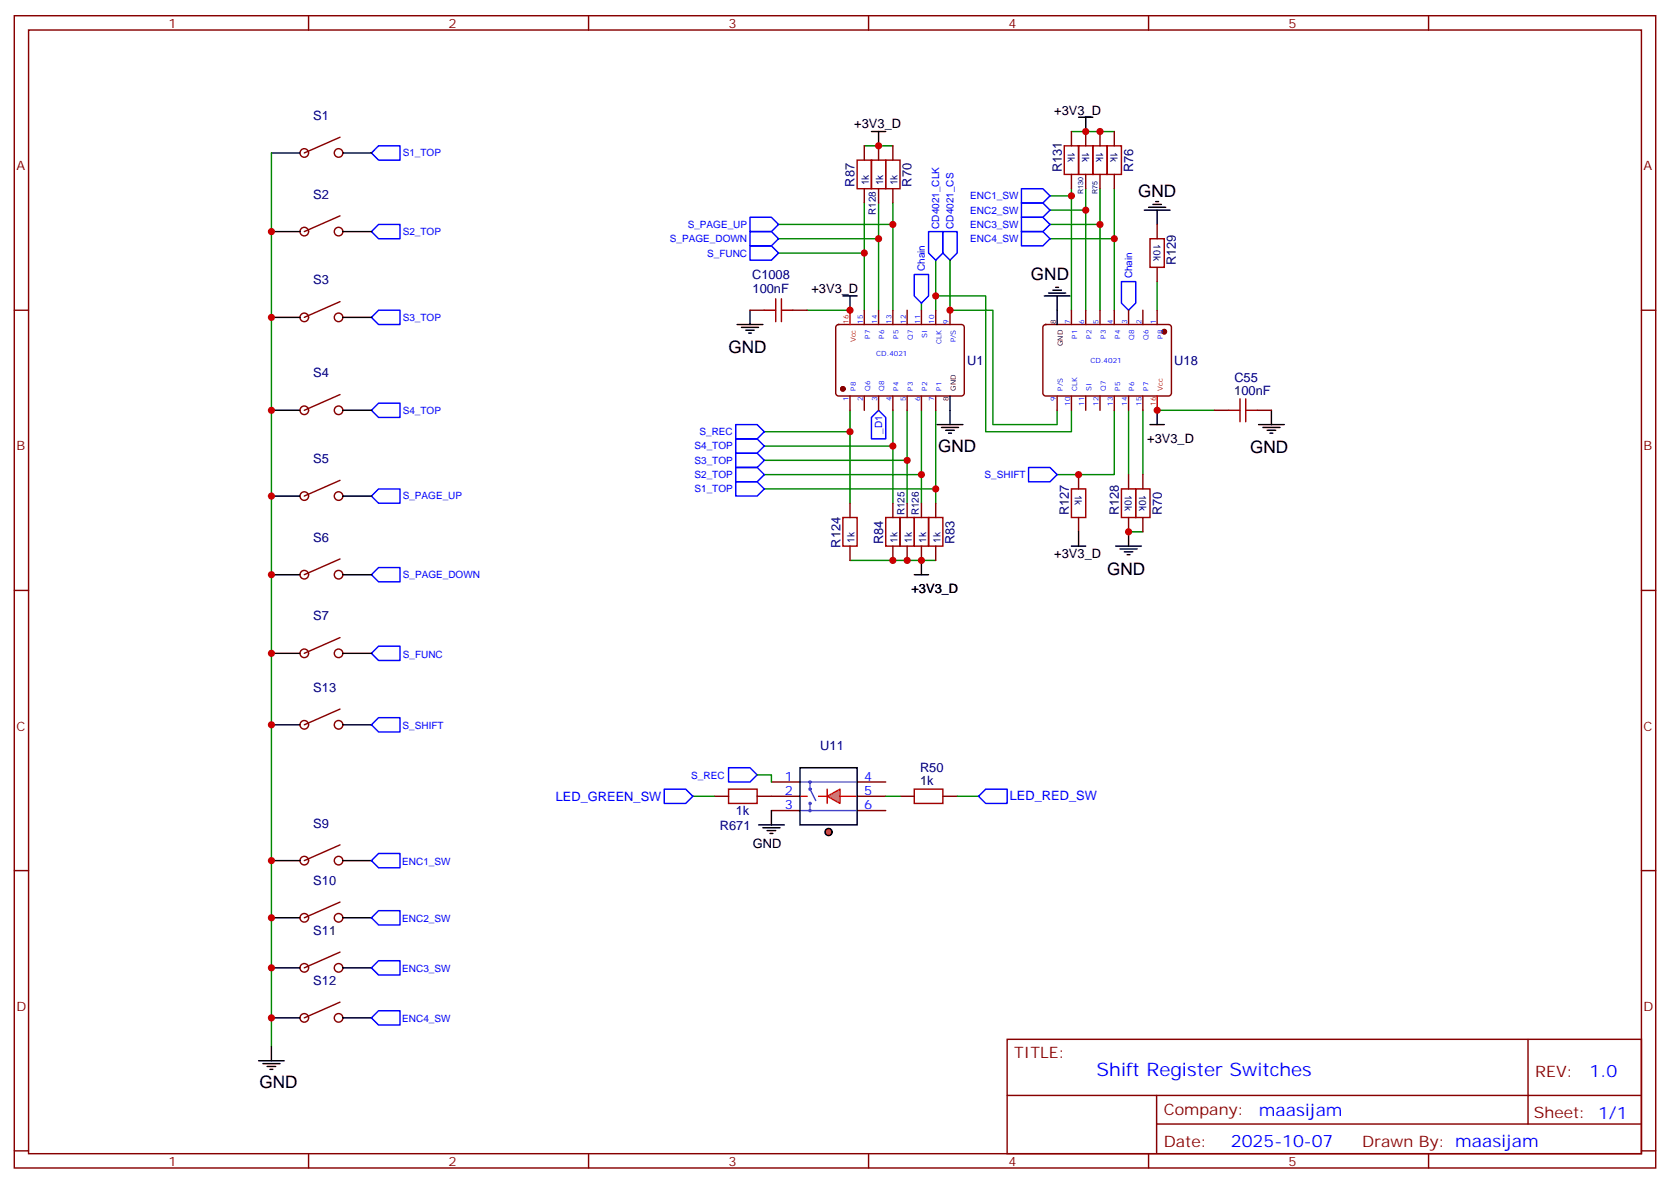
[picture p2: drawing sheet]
<svg xmlns="http://www.w3.org/2000/svg" width="412mm" height="292mm" viewBox="0 0 412 292" stroke-linecap="round" stroke-linejoin="round" font-family="sans-serif">
<g fill="none" stroke="#870000" stroke-width=".35">
<path d="M3.5 3.9h405.4v284.3h-405.4zM7.1 7.4h398.2v277.3h-398.2zM76.2 3.9v3.5M145.3 3.9v3.5M214.5 3.9v3.5M283.6 3.9v3.5M352.8 3.9v3.5M84 33.9l-8.9 3.8M213.4 36v3.5M217 36v3.5M220.5 36v3.5M264.6 32.5v3.5"/>
<path d="M268.1 32.5v3.5M271.6 32.5v3.5M275.2 32.5v3.5M84 53.3l-8.9 3.9M213.4 46.6v3.5M217 46.6v3.5M220.5 46.6v3.5M264.6 43v3.6M268.1 43v3.6M271.6 43v3.6M275.2 43v3.6M285.8 55.4v3.5"/>
<path d="M3.5 76.6h3.6M84 74.4l-8.9 3.9M185.2 76.6h3.5M195.8 76.6h3.5M213.4 76.6v3.5M217 76.6v3.5M220.5 76.6v3.5M224 76.6v3.5M227.5 76.6v3.5M231.1 76.6v3.5M234.6 76.6v3.5M264.6 76.6v3.5"/>
<path d="M268.1 76.6v3.5M271.6 76.6v3.5M275.2 76.6v3.5M278.7 76.6v3.5M282.2 76.6v3.5M285.8 66v3.5M285.8 76.6v3.5M405.3 76.6h3.6M84 97.4l-8.9 3.8M206.6 80.3l.5-.2h30.3a.71 .71 0 0 1 .7 .7v16.2a.76 .76 0 0 1-.7 .7h-30.3a.76 .76 0 0 1-.7-.7v-16.2zM209.9 97.7v3.5M213.4 97.7v3.5"/>
<path d="M217 97.7v3.5M220.5 97.7v3.5M224 97.7v3.5M227.5 97.7v3.5M231.1 97.7v3.5M257.8 80.3l.4-.2h30.4a.71 .71 0 0 1 .7 .7v16.2a.76 .76 0 0 1-.7 .7h-30.4a.76 .76 0 0 1-.7-.7v-16.2zM261.1 97.7v3.5M264.6 97.7v3.5M268.1 97.7v3.5M271.6 97.7v3.5M275.2 97.7v3.5M278.7 97.7v3.5"/>
<path d="M282.2 97.7v3.5M84 118.5l-8.9 3.9M266.3 117.1v3.5M278.7 117.1v3.5M282.2 117.1v3.5M299.9 101.2h3.5M310.4 101.2h3.6M84 137.9l-8.9 3.9M209.9 124.2v3.5M209.9 134.8v3.5M220.5 124.2v3.5M220.5 134.8v3.5"/>
<path d="M224 124.2v3.5M224 134.8v3.5M227.5 124.2v3.5M227.5 134.8v3.5M231.1 124.2v3.5M231.1 134.8v3.5M266.3 127.7v3.5M278.7 127.7v3.5M282.2 127.7v3.5M3.5 145.7h3.6M84 157.3l-8.9 3.9M405.3 145.7h3.6"/>
<path d="M84 175l-8.9 3.9M190.5 193h7.1M190.5 196.5h7.1M211.7 193h7M211.7 196.5h7M3.5 214.8h3.6M84 208.5l-8.9 3.9M190.5 200h7.1M211.7 200h7M405.3 214.8h3.6M84 222.6l-8.9 3.9M84 234.9l-8.9 3.9"/>
<path d="M84 247.3l-8.9 3.9M248.7 256.5h156.6v28.2h-156.6zM377.3 256.5v20.9M248.7 270.3h156.5M285.6 277.4h119.6M285.6 270.3v14.1M3.5 284h3.6M76.2 284.7v3.5M145.3 284.7v3.5M214.5 284.7v3.5M283.6 284.7v3.5M352.8 284.7v3.5"/>
<path d="M405.3 284h3.6"/>
<circle cx="75.1" cy="37.7" r="1.06"/>
<circle cx="83.6" cy="37.7" r="1.06"/>
<circle cx="75.1" cy="57.1" r="1.06"/>
<circle cx="83.6" cy="57.1" r="1.06"/>
<circle cx="75.1" cy="78.3" r="1.06"/>
<circle cx="83.6" cy="78.3" r="1.06"/>
<circle cx="75.1" cy="101.2" r="1.06"/>
<circle cx="83.6" cy="101.2" r="1.06"/>
<circle cx="75.1" cy="122.4" r="1.06"/>
<circle cx="83.6" cy="122.4" r="1.06"/>
<circle cx="75.1" cy="141.8" r="1.06"/>
<circle cx="83.6" cy="141.8" r="1.06"/>
<circle cx="75.1" cy="161.2" r="1.06"/>
<circle cx="75.1" cy="178.9" r="1.06"/>
<circle cx="83.6" cy="161.2" r="1.06"/>
<circle cx="83.6" cy="178.9" r="1.06"/>
<circle cx="75.1" cy="212.4" r="1.06"/>
<circle cx="83.6" cy="212.4" r="1.06"/>
<circle cx="75.1" cy="226.5" r="1.06"/>
<circle cx="75.1" cy="238.8" r="1.06"/>
<circle cx="83.6" cy="226.5" r="1.06"/>
<circle cx="83.6" cy="238.8" r="1.06"/>
<circle cx="75.1" cy="251.2" r="1.06"/>
<circle cx="83.6" cy="251.2" r="1.06"/>
</g>
<g fill="none" stroke="#00f" stroke-width=".35">
<path d="M91.7 37.7l1.8-1.7h5.3v3.5h-5.3zM91.7 57.2l1.8-1.8h5.3v3.5h-5.3zM185.2 57.2h5.3l1.8 1.7-1.8 1.8h-5.3zM185.2 53.6h5.3l1.8 1.8-1.8 1.8h-5.3zM229.3 57.2h3.5v5.2l-1.7 1.8-1.8-1.8zM232.8 57.2h3.6v5.2l-1.8 1.8-1.8-1.8zM252.2 57.2h5.3l1.8 1.7-1.8 1.8h-5.3zM252.2 53.6h5.3l1.8 1.8-1.8 1.8h-5.3zM252.2 50.1h5.3l1.8 1.8-1.8 1.7h-5.3zM252.2 46.6h5.3l1.8 1.7-1.8 1.8h-5.3zM91.7 78.3l1.8-1.7h5.3v3.5h-5.3zM185.2 60.7h5.3l1.8 1.7-1.8 1.8h-5.3z"/>
<path d="M225.8 67.7h3.5v5.3l-1.8 1.8-1.7-1.8zM276.9 69.5h3.6v5.3l-1.8 1.8-1.8-1.8zM91.7 101.2l1.8-1.7h5.3v3.5h-5.3zM181.7 104.8h5.3l1.7 1.7-1.7 1.8h-5.3zM181.7 108.3h5.3l1.7 1.8-1.7 1.7h-5.3zM181.7 111.8h5.3l1.7 1.8-1.7 1.8h-5.3zM181.7 115.4h5.3l1.7 1.7-1.7 1.8h-5.3zM181.7 118.9h5.3l1.7 1.7-1.7 1.8h-5.3zM217 101.2l1.7 1.8v5.3h-3.5v-5.3zM254 115.4h5.3l1.8 1.7-1.8 1.8h-5.3zM93.5 120.6h5.3v3.6h-5.3l-1.8-1.8zM91.7 141.8l1.8-1.7h5.3v3.5h-5.3z"/>
<path d="M91.7 161.2l1.8-1.7h5.3v3.5h-5.3zM91.7 178.9l1.8-1.8h5.3v3.5h-5.3zM91.7 212.4l1.8-1.8h5.3v3.5h-5.3zM91.7 226.5l1.8-1.8h5.3v3.5h-5.3zM91.7 238.8l1.8-1.7h5.3v3.5h-5.3zM91.7 251.2l1.8-1.8h5.3v3.5h-5.3z"/>
</g>
<g fill="none" stroke="#008700" stroke-width=".35">
<path d="M67 37.7v220.5M213.4 36h7.1M264.6 32.5h10.6M192.3 58.9h24.7M192.3 55.4h28.2M213.4 50.1v26.5M217 50.1v26.5M220.5 50.1v26.5M259.3 58.9h15.9M259.3 55.4h12.3M259.3 51.9h8.8M259.3 48.3h5.3"/>
<path d="M264.6 46.6v30M268.1 46.6v30M271.6 46.6v30M275.2 46.6v30M192.3 62.4h21.1M199.3 76.6h10.6M227.5 74.8v1.8M231.1 76.6v-3.6h12.3v33.5h21.2v-5.3M231.1 64.2v8.8M234.6 64.2v12.4h10.6v28.2h15.9v-3.6M285.8 69.5v7.1M188.7 106.5h21.2"/>
<path d="M188.7 110.1h31.8M188.7 113.6h35.3M188.7 117.1h38.8M209.9 101.2v23M220.5 101.2v23M224 101.2v23M227.5 101.2v23M231.1 101.2v23M275.2 101.2v15.9h-14.1M278.7 101.2v15.9M282.2 101.2v15.9M285.8 101.2h14.1"/>
<path d="M188.7 120.6h42.4M209.9 138.3h21.2M278.7 131.2h3.5"/>
</g>
<g fill="none" stroke="#000" stroke-width=".35">
<path d="M67 37.7h7.1M84.7 37.7h7M215.2 32.5h3.5M217 32.5v3.5M266.3 28.9h3.6M268.1 28.9v3.6M67 57.2h7.1M84.7 57.2h7M282.6 51.9h6.3M283.6 51.2h4.3M284.7 50.4h2.1M285.4 49.7h.7"/>
<path d="M285.8 51.9v3.5M67 78.3h7.1M84.7 78.3h7M185.2 76.6v3.5M208.1 73h3.6M209.9 73v3.6M257.9 73h6.3M258.9 72.3h4.3M260 71.6h2.1M260.7 70.9h.7M261.1 73v7.1M182 80.1h6.4"/>
<path d="M183.1 80.8h4.2M184.1 81.5h2.2M184.9 82.2h.7M234.6 97.7v7.1M67 101.2h7.1M84.7 101.2h7M231.4 104.8h6.4M232.5 105.5h4.2M233.5 106.2h2.2M234.2 106.9h.7M284 104.8h3.5M285.8 101.2v3.6"/>
<path d="M310.8 104.8h6.3M311.9 105.5h4.2M312.9 106.2h2.1M313.6 106.9h.7M314 101.2v3.6M67 122.4h7.1M84.7 122.4h7M227.5 138.3v3.5M264.6 134.8h3.5M266.3 131.2v3.6M275.5 134.8h6.4M276.6 135.5h4.2"/>
<path d="M277.6 136.2h2.2M278.3 136.9h.7M278.7 131.2v3.6M67 141.8h7.1M84.7 141.8h7M225.8 141.8h3.5M67 161.2h7.1M67 178.9h7.1M84.7 161.2h7M84.7 178.9h7M197.6 189.4h14.1v14.2h-14.1zM67 212.4h7.1"/>
<path d="M84.7 212.4h7M67 226.5h7.1M67 238.8h7.1M84.7 226.5h7M84.7 238.8h7M67 258.2v3.6M67 251.2h7.1M84.7 251.2h7M63.9 261.8h6.3M64.9 262.5h4.2M66 263.2h2.1M66.7 263.9h.7"/>
</g>
<g fill="none" stroke="#a10000" stroke-width=".35">
<path d="M211.7 39.5h3.5v7.1h-3.5zM215.2 39.5h3.5v7.1h-3.5zM218.7 39.5h3.5v7.1h-3.5zM262.8 36h3.5v7h-3.5zM266.3 36h3.6v7h-3.6zM269.9 36h3.5v7h-3.5zM273.4 36h3.5v7h-3.5zM284 58.9h3.5v7.1h-3.5zM188.7 76.6h2.9M191.6 73.7v5.7M193 76.6h2.8M193 73.7v5.7"/>
<path d="M306.2 98.4v5.7M307.6 98.4v5.7M303.4 101.2h2.8M307.6 101.2h2.8M208.1 127.7h3.6v7.1h-3.6zM218.7 127.7h3.5v7.1h-3.5zM222.2 127.7h3.6v7.1h-3.6zM225.8 127.7h3.5v7.1h-3.5zM229.3 127.7h3.5v7.1h-3.5zM264.6 120.6h3.5v7.1h-3.5zM276.9 120.6h3.6v7.1h-3.6zM280.5 120.6h3.5v7.1h-3.5z"/>
</g>
<path d="M209.9 76.6v3.5M285.8 97.7v3.5M202.1 196.5h2.2M204.3 194.7v3.6" fill="none" stroke="#f00" stroke-width=".35"/>
<g fill="#870000" stroke="#870000" stroke-width=".35">
<circle cx="287.5" cy="81.8" r=".53"/>
<circle cx="208.1" cy="96" r=".53"/>
</g>
<path d="M197.9 193h13.4" fill="none" stroke="#36c" stroke-width=".35"/>
<path d="M204.3 196.5l3.1-1.8v3.6z" fill="#f93" stroke="#f30" stroke-width=".35"/>
<path d="M197.9 196.5h1.4M207.4 196.5h3.9" fill="none" stroke="#f00" stroke-width=".35"/>
<g fill="#36c" stroke="#36c" stroke-width=".35">
<circle cx="200" cy="194.7" r=".26"/>
<circle cx="200" cy="198.3" r=".26"/>
<circle cx="200" cy="193" r=".26"/>
<circle cx="200" cy="200" r=".26"/>
</g>
<path d="M200 193v1.7l1.4 2.9M200 198.3v1.7M197.9 200h13.4" fill="none" stroke="#36c" stroke-width=".35"/>
<path d="M187.3 203.6h6.4M188.4 204.3h4.2M189.4 205h2.2M190.1 205.7h.8M190.5 200v3.6" fill="none" stroke="#000" stroke-width=".35"/>
<circle cx="204.6" cy="205.3" r=".88" fill="#f33" stroke="#000" stroke-width=".35"/>
<path d="M179.9 194.7h7.1v3.6h-7.1zM225.8 194.7h7v3.6h-7z" fill="none" stroke="#a10000" stroke-width=".35"/>
<path d="M176.4 196.5h3.5M187 196.5h3.5M222.2 196.5h3.6M232.8 196.5h3.6" fill="none" stroke="#870000" stroke-width=".35"/>
<path d="M171.1 196.5h5.3M187 191.2h3.5v1.8M218.7 196.5h3.5M236.4 196.5h5.3" fill="none" stroke="#008700" stroke-width=".35"/>
<path d="M164 194.7h5.3l1.8 1.8-1.8 1.8h-5.3zM179.9 189.4h5.3l1.8 1.8-1.8 1.8h-5.3zM241.7 196.5l1.7-1.8h5.3v3.6h-5.3z" fill="none" stroke="#00f" stroke-width=".35"/>
<g fill="#c00">
<circle cx="278.7" cy="131.2" r=".88"/>
<circle cx="275.2" cy="58.9" r=".88"/>
<circle cx="271.6" cy="55.4" r=".88"/>
<circle cx="268.1" cy="51.9" r=".88"/>
<circle cx="264.6" cy="48.3" r=".88"/>
<circle cx="268.1" cy="32.5" r=".88"/>
<circle cx="213.4" cy="62.4" r=".88"/>
<circle cx="217" cy="58.9" r=".88"/>
<circle cx="220.5" cy="55.4" r=".88"/>
<circle cx="209.9" cy="106.5" r=".88"/>
<circle cx="220.5" cy="110.1" r=".88"/>
<circle cx="224" cy="113.6" r=".88"/>
<circle cx="227.5" cy="117.1" r=".88"/>
<circle cx="231.1" cy="120.6" r=".88"/>
<circle cx="217" cy="36" r=".88"/>
<circle cx="227.5" cy="138.3" r=".88"/>
<circle cx="224" cy="138.3" r=".88"/>
<circle cx="220.5" cy="138.3" r=".88"/>
<circle cx="67" cy="161.2" r=".88"/>
<circle cx="67" cy="141.8" r=".88"/>
<circle cx="67" cy="122.4" r=".88"/>
<circle cx="67" cy="101.2" r=".88"/>
<circle cx="67" cy="78.3" r=".88"/>
<circle cx="67" cy="57.1" r=".88"/>
<circle cx="234.6" cy="76.6" r=".88"/>
<circle cx="231.1" cy="73" r=".88"/>
<circle cx="285.8" cy="101.2" r=".88"/>
<circle cx="209.9" cy="76.6" r=".88"/>
<circle cx="67" cy="212.4" r=".88"/>
<circle cx="67" cy="226.5" r=".88"/>
<circle cx="67" cy="238.8" r=".88"/>
<circle cx="67" cy="251.2" r=".88"/>
<circle cx="67" cy="178.9" r=".88"/>
<circle cx="266.3" cy="117.1" r=".88"/>
<circle cx="271.6" cy="32.5" r=".88"/>
</g>
<text font-size="4.6" fill="#00f" x="270.8" y="265.5">Shift Register Switches</text>
<g font-size="4.2">
<text x="281" y="48.7">GND</text>
<text x="254.6" y="69.2">GND</text>
<text x="179.9" y="87.1">GND</text>
<text x="231.7" y="111.6">GND</text>
<text x="308.7" y="111.8">GND</text>
<text x="273.4" y="141.8">GND</text>
<text x="64.1" y="268.6">GND</text>
</g>
<g font-size="4.2" fill="#00f">
<text x="392.5" y="265.7">1.0</text>
<text x="310.9" y="275.3">maasijam</text>
<text x="304" y="283.1">2025-10-07</text>
</g>
<g font-size="3.9" fill="#800">
<text x="250.5" y="261.1">TITLE:</text>
<text x="379.1" y="265.7">REV:</text>
<text x="287.4" y="275.3">Company:</text>
<text x="378.7" y="275.9">Sheet: 1/1</text>
<text x="287.4" y="282.9">Date:</text>
<text x="336.4" y="283">Drawn By: maasijam</text>
</g>
<g font-size="3.2" fill="#800">
<text x="41.6" y="6.9">1</text>
<text x="110.8" y="6.9">2</text>
<text x="179.9" y="6.9">3</text>
<text x="249.1" y="6.9">4</text>
<text x="318.2" y="6.9">5</text>
<text x="4.1" y="42">A</text>
<text x="405.9" y="42">A</text>
<text x="4.1" y="111.1">B</text>
<text x="405.9" y="111.1">B</text>
<text x="4.1" y="180.3">C</text>
<text x="405.9" y="180.3">C</text>
<text x="4.1" y="249.4">D</text>
<text x="405.9" y="249.4">D</text>
<text x="41.6" y="287.7">1</text>
<text x="110.8" y="287.7">2</text>
<text x="179.9" y="287.7">3</text>
<text x="249.1" y="287.7">4</text>
<text x="318.2" y="287.7">5</text>
</g>
<g font-size="3.2" fill="#000080">
<text x="77.4" y="29.6">S1</text>
<text x="211" y="46.1" transform="rotate(-90 211 46.1)">R87</text>
<text x="225.1" y="46.1" transform="rotate(-90 225.1 46.1)">R70</text>
<text x="262.2" y="42.5" transform="rotate(-90 262.2 42.5)">R131</text>
<text x="279.8" y="42.5" transform="rotate(-90 279.8 42.5)">R76</text>
<text x="77.4" y="49">S2</text>
<text x="290.4" y="65.5" transform="rotate(-90 290.4 65.5)">R129</text>
<text x="77.4" y="70.2">S3</text>
<text x="185.7" y="68.9">C1008</text>
<text x="185.8" y="72.4">100nF</text>
<text x="77.4" y="93.1">S4</text>
<text x="238.8" y="90.1">U1</text>
<text x="290" y="90.1">U18</text>
<text x="304.8" y="94.3">C55</text>
<text x="304.8" y="97.4">100nF</text>
<text x="77.4" y="114.3">S5</text>
<text x="263.9" y="127.2" transform="rotate(-90 263.9 127.2)">R127</text>
<text x="276.3" y="127.2" transform="rotate(-90 276.3 127.2)">R128</text>
<text x="286.9" y="127.2" transform="rotate(-90 286.9 127.2)">R70</text>
<text x="77.4" y="133.7">S6</text>
<text x="207.5" y="135.2" transform="rotate(-90 207.5 135.2)">R124</text>
<text x="218.1" y="134.3" transform="rotate(-90 218.1 134.3)">R84</text>
<text x="235.7" y="134.3" transform="rotate(-90 235.7 134.3)">R83</text>
<text x="77.4" y="153.1">S7</text>
<text x="77.4" y="170.7">S13</text>
<text x="202.6" y="185.1">U11</text>
<text x="227.2" y="190.5">R50</text>
<text x="227.2" y="193.7">1k</text>
<text x="181.7" y="201.2">1k</text>
<text x="77.4" y="204.3">S9</text>
<text x="177.7" y="204.7">R671</text>
<text x="77.4" y="218.4">S10</text>
<text x="77.4" y="230.7">S11</text>
<text x="77.4" y="243.1">S12</text>
</g>
<g font-size="3.2">
<text x="260.4" y="28.3">+3V3_D</text>
<text x="211" y="31.5">+3V3_D</text>
<text x="200.4" y="72.3">+3V3_D</text>
<text x="283.3" y="109.4">+3V3_D</text>
<text x="260.3" y="137.7">+3V3_D</text>
<text x="225.1" y="146.4">+3V3_D</text>
<text x="185.9" y="209.2">GND</text>
</g>
<g font-size="3.2" fill="#00f">
<text x="137.2" y="197.7">LED_GREEN_SW</text>
<text x="193.8" y="192.6">1</text>
<text x="193.8" y="196.1">2</text>
<text x="213.4" y="192.6">4</text>
<text x="213.4" y="196.1">5</text>
<text x="249.3" y="197.4">LED_RED_SW</text>
<text x="193.8" y="199.7">3</text>
<text x="213.4" y="199.7">6</text>
</g>
<g font-size="2.5" fill="#00f">
<text x="99.4" y="38.6">S1_TOP</text>
<text x="239.6" y="52.7">ENC2_SW</text>
<text x="239.6" y="49.2">ENC1_SW</text>
<text x="99.4" y="58">S2_TOP</text>
<text x="165.4" y="59.7">S_PAGE_DOWN</text>
<text x="169.8" y="56.2">S_PAGE_UP</text>
<text x="231.9" y="56.5" transform="rotate(-90 231.9 56.5)">CD4021_CLK</text>
<text x="235.5" y="56.5" transform="rotate(-90 235.5 56.5)">CD4021_CS</text>
<text x="239.6" y="59.7">ENC4_SW</text>
<text x="239.6" y="56.2">ENC3_SW</text>
<text x="174.6" y="63.3">S_FUNC</text>
<text x="228.4" y="66.9" transform="rotate(-90 228.4 66.9)">Chain</text>
<text x="279.6" y="68.7" transform="rotate(-90 279.6 68.7)">Chain</text>
<text x="99.4" y="79.1">S3_TOP</text>
<text x="99.4" y="102.1">S4_TOP</text>
<text x="172.7" y="107.4">S_REC</text>
<text x="217.8" y="107.1" transform="rotate(-90 217.8 107.1)">_D1</text>
<text x="171.5" y="110.9">S4_TOP</text>
<text x="171.5" y="114.4">S3_TOP</text>
<text x="171.5" y="118">S2_TOP</text>
<text x="243.1" y="118">S_SHIFT</text>
<text x="99.4" y="123.2">S_PAGE_UP</text>
<text x="171.5" y="121.5">S1_TOP</text>
<text x="99.5" y="142.6">S_PAGE_DOWN</text>
<text x="99.5" y="162.3">S_FUNC</text>
<text x="99.4" y="179.9">S_SHIFT</text>
<text x="170.7" y="192.2">S_REC</text>
<text x="99.3" y="213.4">ENC1_SW</text>
<text x="99.3" y="227.5">ENC2_SW</text>
<text x="99.3" y="239.9">ENC3_SW</text>
<text x="99.3" y="252.2">ENC4_SW</text>
</g>
<g font-size="2.5" fill="#000080">
<text x="263.7" y="37.4" transform="rotate(90 263.7 37.4)">1k</text>
<text x="267.2" y="37.4" transform="rotate(90 267.2 37.4)">1k</text>
<text x="270.7" y="37.4" transform="rotate(90 270.7 37.4)">1k</text>
<text x="274.3" y="37.4" transform="rotate(90 274.3 37.4)">1k</text>
<text x="214.5" y="45.7" transform="rotate(-90 214.5 45.7)">1k</text>
<text x="218.1" y="45.7" transform="rotate(-90 218.1 45.7)">1k</text>
<text x="221.6" y="45.7" transform="rotate(-90 221.6 45.7)">1k</text>
<text x="216.3" y="53.1" transform="rotate(-90 216.3 53.1)">R128</text>
<text x="284.8" y="60.3" transform="rotate(90 284.8 60.3)">10k</text>
<text x="265.4" y="122.1" transform="rotate(90 265.4 122.1)">1k</text>
<text x="277.8" y="122.1" transform="rotate(90 277.8 122.1)">10k</text>
<text x="281.3" y="122.1" transform="rotate(90 281.3 122.1)">10k</text>
<text x="223.4" y="127.2" transform="rotate(-90 223.4 127.2)">R125</text>
<text x="226.9" y="127.2" transform="rotate(-90 226.9 127.2)">R126</text>
<text x="211" y="133.9" transform="rotate(-90 211 133.9)">1k</text>
<text x="221.6" y="133.9" transform="rotate(-90 221.6 133.9)">1k</text>
<text x="225.1" y="133.9" transform="rotate(-90 225.1 133.9)">1k</text>
<text x="228.7" y="133.9" transform="rotate(-90 228.7 133.9)">1k</text>
<text x="232.2" y="133.9" transform="rotate(-90 232.2 133.9)">1k</text>
</g>
<g font-size="1.8" fill="#000080">
<text x="267.5" y="47.8" transform="rotate(-90 267.5 47.8)">R130</text>
<text x="271" y="47.8" transform="rotate(-90 271 47.8)">R75</text>
</g>
<g font-size="1.8" fill="#f00">
<text x="209.5" y="79.9" transform="rotate(-90 209.5 79.9)">16</text>
<text x="211.3" y="84.4" transform="rotate(-90 211.3 84.4)">Vcc</text>
<text x="285.4" y="100.1" transform="rotate(-90 285.4 100.1)">16</text>
<text x="287.2" y="96.4" transform="rotate(-90 287.2 96.4)">Vcc</text>
</g>
<g font-size="1.8" fill="#00f">
<text x="213.1" y="79.9" transform="rotate(-90 213.1 79.9)">15</text>
<text x="214.8" y="83.6" transform="rotate(-90 214.8 83.6)">P7</text>
<text x="216.6" y="79.9" transform="rotate(-90 216.6 79.9)">14</text>
<text x="218.4" y="83.6" transform="rotate(-90 218.4 83.6)">P6</text>
<text x="220.1" y="79.9" transform="rotate(-90 220.1 79.9)">13</text>
<text x="221.9" y="83.6" transform="rotate(-90 221.9 83.6)">P5</text>
<text x="223.7" y="79.9" transform="rotate(-90 223.7 79.9)">12</text>
<text x="225.4" y="83.9" transform="rotate(-90 225.4 83.9)">Q7</text>
<text x="227.2" y="79.9" transform="rotate(-90 227.2 79.9)">11</text>
<text x="229" y="83.3" transform="rotate(-90 229 83.3)">SI</text>
<text x="230.7" y="79.9" transform="rotate(-90 230.7 79.9)">10</text>
<text x="234.2" y="79.9" transform="rotate(-90 234.2 79.9)">9</text>
<text x="264.2" y="79.9" transform="rotate(-90 264.2 79.9)">7</text>
<text x="266" y="83.6" transform="rotate(-90 266 83.6)">P1</text>
<text x="267.8" y="79.9" transform="rotate(-90 267.8 79.9)">6</text>
<text x="269.5" y="83.6" transform="rotate(-90 269.5 83.6)">P2</text>
<text x="271.3" y="79.9" transform="rotate(-90 271.3 79.9)">5</text>
<text x="273" y="83.6" transform="rotate(-90 273 83.6)">P3</text>
<text x="274.8" y="79.9" transform="rotate(-90 274.8 79.9)">4</text>
<text x="276.6" y="83.6" transform="rotate(-90 276.6 83.6)">P4</text>
<text x="278.3" y="79.9" transform="rotate(-90 278.3 79.9)">3</text>
<text x="280.1" y="83.9" transform="rotate(-90 280.1 83.9)">Q8</text>
<text x="281.9" y="79.9" transform="rotate(-90 281.9 79.9)">2</text>
<text x="283.6" y="83.9" transform="rotate(-90 283.6 83.9)">Q6</text>
<text x="285.4" y="79.9" transform="rotate(-90 285.4 79.9)">1</text>
<text x="287.2" y="83.6" transform="rotate(-90 287.2 83.6)">P8</text>
<text x="216.4" y="87.8">CD.4021</text>
<text x="232.5" y="84.8" transform="rotate(-90 232.5 84.8)">CLK</text>
<text x="236" y="84.5" transform="rotate(-90 236 84.5)">P/S</text>
<text x="269.3" y="89.6">CD.4021</text>
<text x="209.5" y="99" transform="rotate(-90 209.5 99)">1</text>
<text x="211.3" y="96.4" transform="rotate(-90 211.3 96.4)">P8</text>
<text x="213.1" y="99" transform="rotate(-90 213.1 99)">2</text>
<text x="214.8" y="96.4" transform="rotate(-90 214.8 96.4)">Q6</text>
<text x="216.6" y="99" transform="rotate(-90 216.6 99)">3</text>
<text x="218.4" y="96.4" transform="rotate(-90 218.4 96.4)">Q8</text>
<text x="220.1" y="99" transform="rotate(-90 220.1 99)">4</text>
<text x="221.9" y="96.4" transform="rotate(-90 221.9 96.4)">P4</text>
<text x="223.7" y="99" transform="rotate(-90 223.7 99)">5</text>
<text x="225.4" y="96.4" transform="rotate(-90 225.4 96.4)">P3</text>
<text x="227.2" y="99" transform="rotate(-90 227.2 99)">6</text>
<text x="229" y="96.4" transform="rotate(-90 229 96.4)">P2</text>
<text x="230.7" y="99" transform="rotate(-90 230.7 99)">7</text>
<text x="232.5" y="96.4" transform="rotate(-90 232.5 96.4)">P1</text>
<text x="260.7" y="99" transform="rotate(-90 260.7 99)">9</text>
<text x="262.5" y="96.4" transform="rotate(-90 262.5 96.4)">P/S</text>
<text x="264.2" y="100.1" transform="rotate(-90 264.2 100.1)">10</text>
<text x="266" y="96.4" transform="rotate(-90 266 96.4)">CLK</text>
<text x="267.8" y="100.1" transform="rotate(-90 267.8 100.1)">11</text>
<text x="269.5" y="96.4" transform="rotate(-90 269.5 96.4)">SI</text>
<text x="271.3" y="100.1" transform="rotate(-90 271.3 100.1)">12</text>
<text x="273" y="96.4" transform="rotate(-90 273 96.4)">Q7</text>
<text x="274.8" y="100.1" transform="rotate(-90 274.8 100.1)">13</text>
<text x="276.6" y="96.4" transform="rotate(-90 276.6 96.4)">P5</text>
<text x="278.3" y="100.1" transform="rotate(-90 278.3 100.1)">14</text>
<text x="280.1" y="96.4" transform="rotate(-90 280.1 96.4)">P6</text>
<text x="281.9" y="100.1" transform="rotate(-90 281.9 100.1)">15</text>
<text x="283.6" y="96.4" transform="rotate(-90 283.6 96.4)">P7</text>
</g>
<g font-size="1.8">
<text x="260.7" y="79.9" transform="rotate(-90 260.7 79.9)">8</text>
<text x="262.5" y="85.4" transform="rotate(-90 262.5 85.4)">GND</text>
<text x="234.2" y="99" transform="rotate(-90 234.2 99)">8</text>
<text x="236" y="96.4" transform="rotate(-90 236 96.4)">GND</text>
</g>
</svg>
